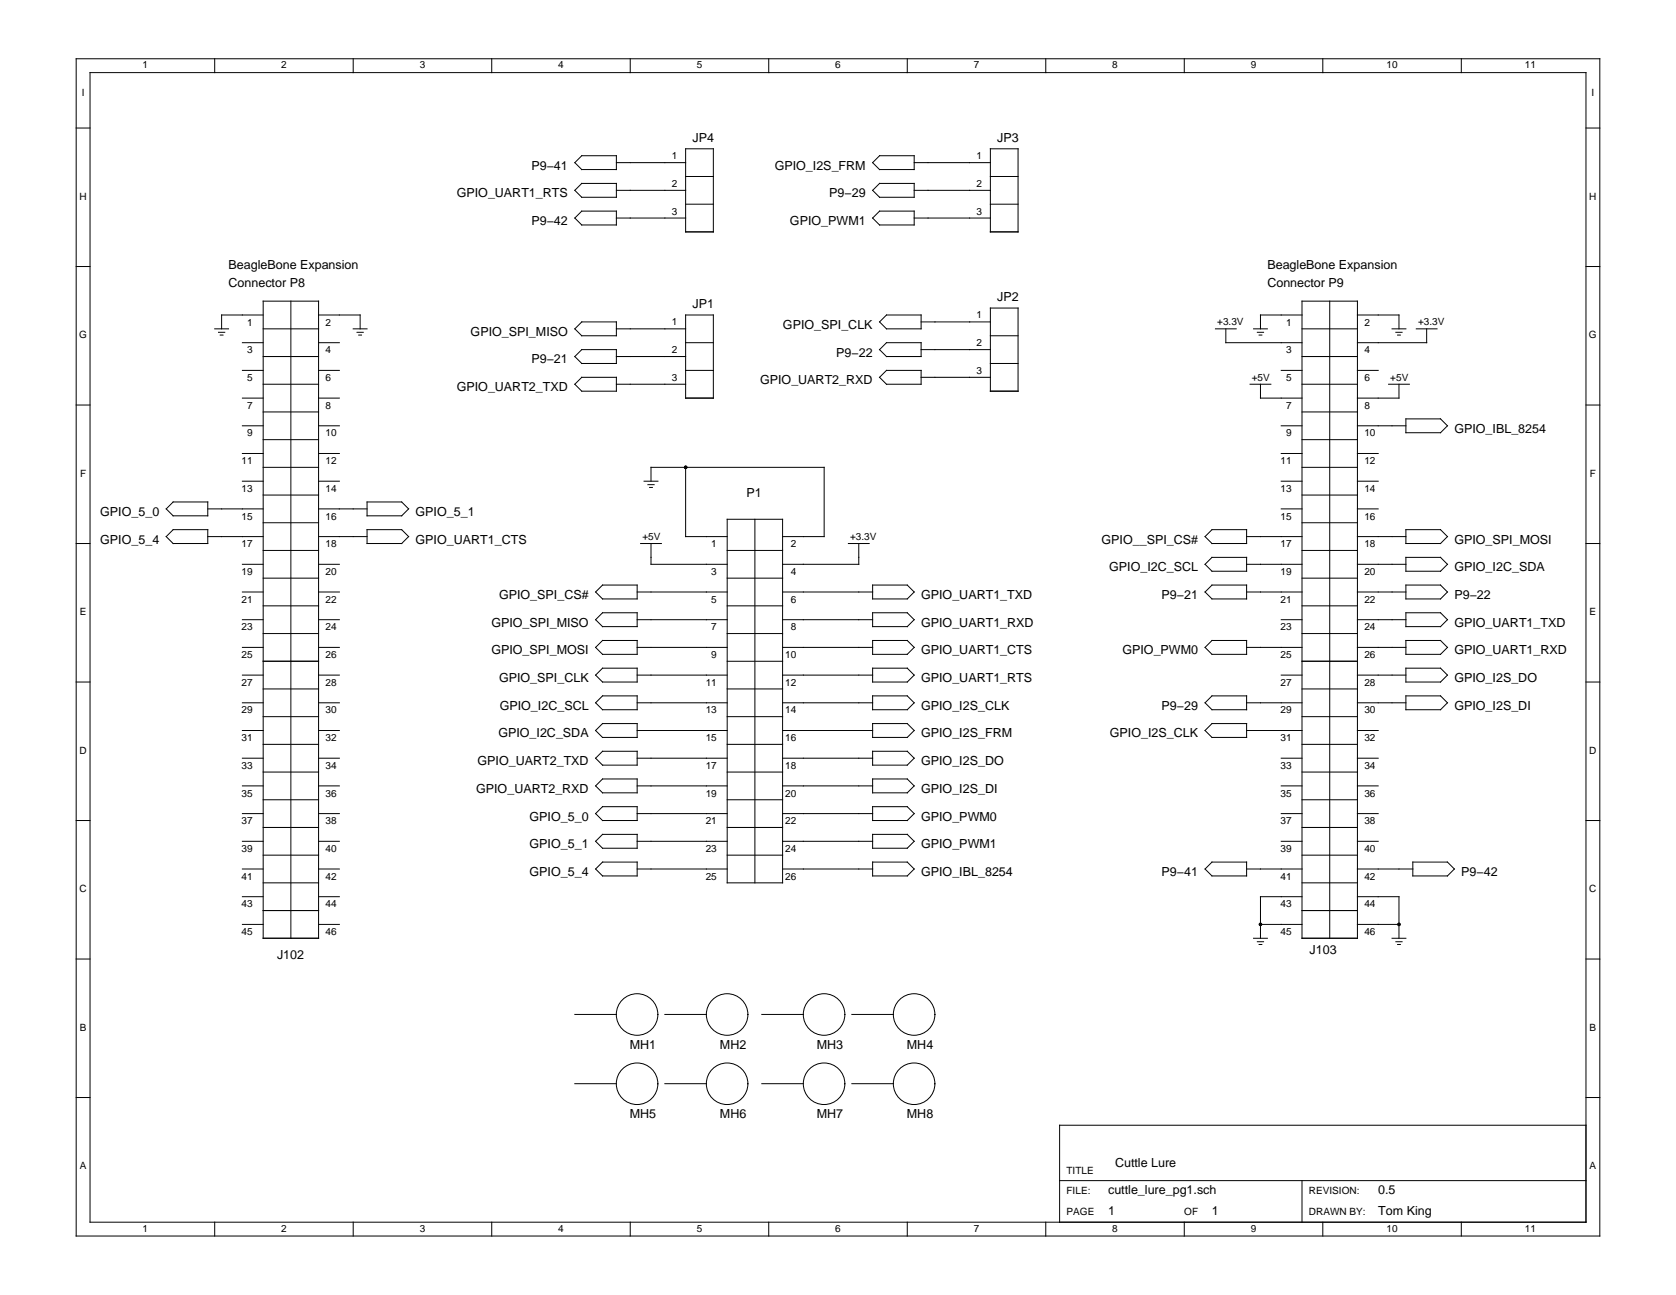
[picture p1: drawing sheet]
<svg xmlns="http://www.w3.org/2000/svg" width="279mm" height="216mm" viewBox="0 0 279 216" stroke-linecap="round" stroke-linejoin="round" font-family="sans-serif">
<g fill="none" stroke="#000" stroke-width=".17">
<path d="M12.7 9.8h254v196.3h-254zM15 12.1h249.4v191.7h-249.4zM35.8 9.8v2.3M58.9 9.8v2.3M82 9.8v2.3M105.1 9.8v2.3M128.2 9.8v2.3M151.2 9.8v2.3M174.3 9.8v2.3M197.4 9.8v2.3M220.5 9.8v2.3M243.6 9.8v2.3"/>
<path d="M12.7 21.3h2.3M95.8 27.1l1.2-1.1h5.8v2.3h-5.8zM95.8 31.7l1.2-1.1h5.8v2.3h-5.8zM95.8 36.4l1.2-1.2h5.8v2.3h-5.8zM102.8 27.1h11.5M102.8 36.4h11.5M102.8 31.7h11.5M114.3 24.8h4.6v13.9h-4.6zM114.3 34h4.6M114.3 29.4h4.6M145.5 27.1l1.1-1.1h5.8v2.3h-5.8zM145.5 31.7l1.1-1.1h5.8v2.3h-5.8z"/>
<path d="M145.5 36.4l1.1-1.2h5.8v2.3h-5.8zM152.4 27.1h12.7M152.4 36.4h12.7M152.4 31.7h12.7M165.1 24.8h4.6v13.9h-4.6zM165.1 34h4.6M165.1 29.4h4.6M264.4 21.3h2.3M12.7 44.4h2.3M35.8 54.8h2.3M36.4 55.4h1.1M36.7 55.9h.5"/>
<path d="M40.4 57.1h3.5M43.9 50.2h9.2v106.2h-9.2zM43.9 59.4h9.2M43.9 54.8h9.2M43.9 52.5h-7v2.3M48.5 50.2v106.2M53.1 57.1h3.5M53.1 52.5h6.9v2.3M58.9 54.8h2.3M59.5 55.4h1.1M59.8 55.9h.5M95.8 59.4l1.2-1.1h5.8v2.3h-5.8z"/>
<path d="M97 53.7h5.8v2.3h-5.8l-1.2-1.2zM102.8 59.4h11.5M102.8 54.8h11.5M114.3 52.5h4.6v13.9h-4.6zM114.3 57.1h4.6M146.6 58.3l1.2-1.2h5.8v2.3h-5.8zM146.6 53.7l1.2-1.2h5.8v2.3h-5.8zM153.6 58.3h11.5M153.6 53.7h11.5M165.1 56h4.6M165.1 51.4h4.6v13.8h-4.6zM202.6 54.8h3.5"/>
<path d="M204.4 54.8v2.3h12.7M209 54.8h2.3M209.6 55.4h1M209.9 55.9h.5M217.1 50.2h9.2v106.2h-9.2zM217.1 52.5h-7v2.3M217.1 59.4h9.2M217.1 54.8h9.2M221.7 50.2v106.2M226.3 52.5h6.9v2.3M232.1 54.8h2.3M232.7 55.4h1"/>
<path d="M233 55.9h.4M236.1 54.8h3.5M237.8 54.8v2.3h-11.5M264.4 44.4h2.3M12.7 67.5h2.3M40.4 75.6h3.5M40.4 71h3.5M40.4 66.4h3.5M40.4 61.8h3.5M43.9 64.1h9.2M43.9 73.3h9.2M43.9 68.7h9.2"/>
<path d="M43.9 77.9h9.2M53.1 75.6h3.5M53.1 71h3.5M53.1 66.4h3.5M53.1 61.8h3.5M95.8 64.1l1.2-1.2h5.8v2.3h-5.8zM102.8 64.1h11.5M114.3 77.9v11.6h6.9M114.3 61.8h4.6M146.6 62.9l1.2-1.1h5.8v2.3h-5.8zM153.6 62.9h11.5M165.1 60.6h4.6"/>
<path d="M208.4 64.1h3.5M210.1 64.1v2.3h7M213.6 75.6h3.5M213.6 71h3.5M213.6 61.8h3.5M217.1 64.1h9.2M217.1 73.3h9.2M217.1 68.7h9.2M217.1 77.9h9.2M226.3 75.6h3.5M226.3 71h8.1M226.3 61.8h3.5"/>
<path d="M231.5 64.1h3.4M233.2 64.1v2.3h-6.9M234.4 69.8h5.7l1.2 1.2-1.2 1.1h-5.7zM264.4 67.5h2.3M12.7 90.6h2.3M28.9 88.3h5.7v2.3h-5.7l-1.2-1.1zM28.9 83.7h5.7v2.3h-5.7l-1.2-1.2zM34.6 89.5h9.3M34.6 84.8h9.3M40.4 94.1h3.5M40.4 98.7h3.5M40.4 80.2h3.5"/>
<path d="M43.9 82.5h9.2M43.9 96.4h9.2M43.9 87.2h9.2M43.9 91.8h9.2M53.1 94.1h3.5M53.1 98.7h3.5M53.1 89.5h8.1M53.1 84.8h8.1M53.1 80.2h3.5M61.2 88.3h5.8l1.1 1.2-1.1 1.1h-5.8zM61.2 83.7h5.8l1.1 1.1-1.1 1.2h-5.8zM99.3 98.7l1.1-1.2h5.8v2.4h-5.8z"/>
<path d="M106.2 98.7h15M106.8 90.6h3.5M107.4 80.2h2.3M108 80.8h1M108.3 81.3h.5M108.5 90.6v3.5h12.7M108.5 80.2v-2.3h28.9v11.6h-6.9M121.2 86.6h9.3v60.6h-9.3zM121.2 96.4h9.3M121.2 91.8h9.3M125.8 86.6v60.6M130.5 98.7h15"/>
<path d="M141.4 90.6h3.5M143.2 90.6v3.5h-12.7M145.5 97.5h5.7l1.2 1.2-1.2 1.2h-5.7zM200.9 89.5l1.1-1.2h5.8v2.3h-5.8zM200.9 94.1l1.1-1.2h5.8v2.3h-5.8zM200.9 98.7l1.1-1.2h5.8v2.4h-5.8zM207.8 94.1h9.3M207.8 98.7h9.3M207.8 89.5h9.3M213.6 84.8h3.5M213.6 80.2h3.5M217.1 82.5h9.2"/>
<path d="M217.1 96.4h9.2M217.1 87.2h9.2M217.1 91.8h9.2M226.3 94.1h8.1M226.3 98.7h8.1M226.3 89.5h8.1M226.3 84.8h3.5M226.3 80.2h3.5M234.4 88.3h5.7l1.2 1.2-1.2 1.1h-5.7zM234.4 92.9h5.7l1.2 1.2-1.2 1.1h-5.7zM234.4 97.5h5.7l1.2 1.2-1.2 1.2h-5.7zM264.4 90.6h2.3"/>
<path d="M12.7 113.7h2.3M40.4 117.2h3.5M40.4 112.6h3.5M40.4 107.9h3.5M40.4 103.3h3.5M43.9 119.5h9.2M43.9 110.2h9.2M43.9 114.9h9.2M43.9 101h9.2M43.9 105.6h9.2M53.1 117.2h3.5M53.1 112.6h3.5"/>
<path d="M53.1 107.9h3.5M53.1 103.3h3.5M99.3 112.6l1.1-1.2h5.8v2.3h-5.8zM99.3 103.3l1.1-1.1h5.8v2.3h-5.8zM99.3 107.9l1.1-1.1h5.8v2.3h-5.8zM99.3 117.2l1.1-1.2h5.8v2.3h-5.8zM106.2 117.2h15M106.2 112.6h15M106.2 107.9h15M106.2 103.3h15M121.2 119.5h9.3M121.2 110.2h9.3"/>
<path d="M121.2 114.9h9.3M121.2 101h9.3M121.2 105.6h9.3M130.5 117.2h15M130.5 112.6h15M130.5 107.9h15M130.5 103.3h15M145.5 111.4h5.7l1.2 1.2-1.2 1.1h-5.7zM145.5 102.2h5.7l1.2 1.1-1.2 1.2h-5.7zM145.5 106.8h5.7l1.2 1.1-1.2 1.2h-5.7zM145.5 116h5.7l1.2 1.2-1.2 1.1h-5.7zM200.9 107.9l1.1-1.1h5.8v2.3h-5.8z"/>
<path d="M200.9 117.2l1.1-1.2h5.8v2.3h-5.8zM207.8 117.2h9.3M207.8 107.9h9.3M213.6 112.6h3.5M213.6 103.3h3.5M217.1 119.5h9.2M217.1 110.2h9.2M217.1 114.9h9.2M217.1 101h9.2M217.1 105.6h9.2M226.3 117.2h8.1M226.3 112.6h8.1"/>
<path d="M226.3 107.9h8.1M226.3 103.3h8.1M234.4 111.4h5.7l1.2 1.2-1.2 1.1h-5.7zM234.4 102.2h5.7l1.2 1.1-1.2 1.2h-5.7zM234.4 106.8h5.7l1.2 1.1-1.2 1.2h-5.7zM234.4 116h5.7l1.2 1.2-1.2 1.1h-5.7zM264.4 113.7h2.3M12.7 136.8h2.3M40.4 135.6h3.5M40.4 131h3.5M40.4 126.4h3.5M40.4 121.8h3.5"/>
<path d="M43.9 124.1h9.2M43.9 138h9.2M43.9 128.7h9.2M43.9 133.3h9.2M53.1 135.6h3.5M53.1 131h3.5M53.1 126.4h3.5M53.1 121.8h3.5M99.3 135.6l1.1-1.1h5.8v2.3h-5.8zM99.3 121.8l1.1-1.2h5.8v2.3h-5.8zM100.4 125.3h5.8v2.3h-5.8l-1.1-1.2zM100.4 129.9h5.8v2.3h-5.8l-1.1-1.2z"/>
<path d="M106.2 135.6h15M106.2 131h15M106.2 126.4h15M106.2 121.8h15M121.2 124.1h9.3M121.2 138h9.3M121.2 128.7h9.3M121.2 133.3h9.3M130.5 135.6h15M130.5 131h15M130.5 126.4h15M130.5 121.8h15"/>
<path d="M145.5 134.5h5.7l1.2 1.1-1.2 1.2h-5.7zM145.5 120.6h5.7l1.2 1.2-1.2 1.1h-5.7zM145.5 125.3h5.7l1.2 1.1-1.2 1.2h-5.7zM145.5 129.9h5.7l1.2 1.1-1.2 1.2h-5.7zM145.5 139.1h5.7l1.2 1.2-1.2 1.1h-5.7zM200.9 121.8l1.1-1.2h5.8v2.3h-5.8zM207.8 121.8h9.3M213.6 135.6h3.5M213.6 131h3.5M213.6 126.4h3.5M217.1 124.1h9.2M217.1 138h9.2"/>
<path d="M217.1 128.7h9.2M217.1 133.3h9.2M226.3 135.6h3.5M226.3 131h3.5M226.3 126.4h3.5M226.3 121.8h3.5M264.4 136.8h2.3M12.7 159.9h2.3M40.4 154.1h3.5M40.4 149.5h3.5M40.4 144.9h3.5M40.4 140.3h3.5"/>
<path d="M43.9 151.8h9.2M43.9 142.6h9.2M43.9 147.2h9.2M53.1 154.1h3.5M53.1 149.5h3.5M53.1 144.9h3.5M53.1 140.3h3.5M99.3 140.3l1.1-1.2h5.8v2.3h-5.8zM99.3 144.9l1.1-1.2h5.8v2.3h-5.8zM106.2 144.9h15M106.2 140.3h15M121.2 142.6h9.3"/>
<path d="M130.5 144.9h15M130.5 140.3h15M145.5 143.7h5.7l1.2 1.2-1.2 1.1h-5.7zM200.9 144.9l1.1-1.2h5.8v2.3h-5.8zM207.8 144.9h9.3M209 156.4h2.3M209.6 157h1M209.9 157.5h.5M210.1 154.1h7M213.6 140.3h3.5M217.1 149.5h-7v6.9M217.1 151.8h9.2"/>
<path d="M217.1 142.6h9.2M217.1 147.2h9.2M226.3 154.1h6.9M226.3 149.5h6.9v6.9M226.3 144.9h9.2M226.3 140.3h3.5M232.1 156.4h2.3M232.7 157h1M233 157.5h.4M235.5 143.7h5.8l1.2 1.2-1.2 1.1h-5.8zM264.4 159.9h2.3M95.8 169.1h7"/>
<path d="M110.8 169.1h7M127 169.1h6.9M142 169.1h6.9M12.7 183h2.3M95.8 180.7h7M110.8 180.7h7M127 180.7h6.9M142 180.7h6.9M176.6 196.8h87.8M217.1 196.8v7M264.4 183h2.3M264.4 187.6h-87.8v16.2"/>
<path d="M35.8 203.8v2.3M58.9 203.8v2.3M82 203.8v2.3M105.1 203.8v2.3M128.2 203.8v2.3M151.2 203.8v2.3M174.3 203.8v2.3M197.4 203.8v2.3M220.5 203.8v2.3M243.6 203.8v2.3"/>
<circle cx="106.2" cy="169.1" r="3.5"/>
<circle cx="121.2" cy="169.1" r="3.5"/>
<circle cx="137.4" cy="169.1" r="3.5"/>
<circle cx="152.4" cy="169.1" r="3.5"/>
<circle cx="106.2" cy="180.7" r="3.5"/>
<circle cx="121.2" cy="180.7" r="3.5"/>
<circle cx="137.4" cy="180.7" r="3.5"/>
<circle cx="152.4" cy="180.7" r="3.5"/>
</g>
<g fill="#000">
<circle cx="114.3" cy="77.9" r=".29"/>
<circle cx="210.1" cy="154.1" r=".29"/>
<circle cx="233.2" cy="154.1" r=".29"/>
</g>
<g font-size="2.1">
<text x="115.5" y="23.7">JP4</text>
<text x="166.3" y="23.7">JP3</text>
<text x="88.6" y="28.3">P9−41</text>
<text x="129.1" y="28.3">GPIO_I2S_FRM</text>
<text x="76.1" y="32.9">GPIO_UART1_RTS</text>
<text x="138.2" y="32.9">P9−29</text>
<text x="88.6" y="37.5">P9−42</text>
<text x="131.7" y="37.5">GPIO_PWM1</text>
<text x="38.1" y="44.9">BeagleBone Expansion</text>
<text x="38.1" y="47.9">Connector P8</text>
<text x="211.3" y="44.9">BeagleBone Expansion</text>
<text x="211.3" y="47.9">Connector P9</text>
<text x="115.5" y="51.4">JP1</text>
<text x="166.3" y="50.2">JP2</text>
<text x="78.5" y="56">GPIO_SPI_MISO</text>
<text x="130.5" y="54.8">GPIO_SPI_CLK</text>
<text x="139.4" y="59.4">P9−22</text>
<text x="76.1" y="65.2">GPIO_UART2_TXD</text>
<text x="88.6" y="60.6">P9−21</text>
<text x="126.7" y="64.1">GPIO_UART2_RXD</text>
<text x="242.5" y="72.1">GPIO_IBL_8254</text>
<text x="124.5" y="82.9">P1</text>
<text x="16.7" y="86">GPIO_5_0</text>
<text x="69.3" y="86">GPIO_5_1</text>
<text x="16.7" y="90.6">GPIO_5_4</text>
<text x="69.3" y="90.6">GPIO_UART1_CTS</text>
<text x="183.6" y="90.6">GPIO__SPI_CS#</text>
<text x="184.9" y="95.2">GPIO_I2C_SCL</text>
<text x="242.5" y="95.2">GPIO_I2C_SDA</text>
<text x="242.5" y="90.6">GPIO_SPI_MOSI</text>
<text x="83.2" y="99.9">GPIO_SPI_CS#</text>
<text x="153.6" y="99.9">GPIO_UART1_TXD</text>
<text x="193.7" y="99.9">P9−21</text>
<text x="242.5" y="99.9">P9−22</text>
<text x="81.9" y="104.5">GPIO_SPI_MISO</text>
<text x="153.6" y="104.5">GPIO_UART1_RXD</text>
<text x="242.5" y="104.5">GPIO_UART1_TXD</text>
<text x="81.9" y="109.1">GPIO_SPI_MOSI</text>
<text x="83.2" y="113.7">GPIO_SPI_CLK</text>
<text x="153.6" y="109.1">GPIO_UART1_CTS</text>
<text x="153.6" y="113.7">GPIO_UART1_RTS</text>
<text x="187.1" y="109.1">GPIO_PWM0</text>
<text x="242.5" y="109.1">GPIO_UART1_RXD</text>
<text x="242.5" y="113.7">GPIO_I2S_DO</text>
<text x="83.3" y="118.3">GPIO_I2C_SCL</text>
<text x="153.6" y="118.3">GPIO_I2S_CLK</text>
<text x="193.7" y="118.3">P9−29</text>
<text x="242.5" y="118.3">GPIO_I2S_DI</text>
<text x="83.1" y="122.9">GPIO_I2C_SDA</text>
<text x="153.6" y="122.9">GPIO_I2S_FRM</text>
<text x="185" y="122.9">GPIO_I2S_CLK</text>
<text x="79.6" y="127.6">GPIO_UART2_TXD</text>
<text x="153.6" y="127.6">GPIO_I2S_DO</text>
<text x="79.4" y="132.2">GPIO_UART2_RXD</text>
<text x="88.3" y="136.8">GPIO_5_0</text>
<text x="153.6" y="132.2">GPIO_I2S_DI</text>
<text x="153.6" y="136.8">GPIO_PWM0</text>
<text x="88.3" y="141.4">GPIO_5_1</text>
<text x="153.6" y="141.4">GPIO_PWM1</text>
<text x="88.3" y="146">GPIO_5_4</text>
<text x="153.6" y="146">GPIO_IBL_8254</text>
<text x="193.7" y="146">P9−41</text>
<text x="243.6" y="146">P9−42</text>
<text x="46.2" y="159.9">J102</text>
<text x="218.3" y="159.1">J103</text>
<text x="105" y="174.9">MH1</text>
<text x="120" y="174.9">MH2</text>
<text x="136.2" y="174.9">MH3</text>
<text x="151.2" y="174.9">MH4</text>
<text x="105" y="186.5">MH5</text>
<text x="120" y="186.5">MH6</text>
<text x="136.2" y="186.5">MH7</text>
<text x="151.2" y="186.5">MH8</text>
<text x="185.9" y="194.5">Cuttle Lure</text>
<text x="184.7" y="199.1">cuttle_lure_pg1.sch</text>
<text x="184.7" y="202.6">1</text>
<text x="202" y="202.6">1</text>
<text x="229.8" y="202.6">Tom King</text>
<text x="229.8" y="199.1">0.5</text>
</g>
<g font-size="1.7">
<text x="23.8" y="11.4">1</text>
<text x="46.9" y="11.4">2</text>
<text x="70" y="11.4">3</text>
<text x="93.1" y="11.4">4</text>
<text x="116.1" y="11.4">5</text>
<text x="139.2" y="11.4">6</text>
<text x="162.3" y="11.4">7</text>
<text x="185.4" y="11.4">8</text>
<text x="208.5" y="11.4">9</text>
<text x="231.1" y="11.4">10</text>
<text x="254.2" y="11.4">11</text>
<text x="13.6" y="16">I</text>
<text x="265.3" y="16">I</text>
<text x="112" y="26.5">1</text>
<text x="162.8" y="26.5">1</text>
<text x="13.3" y="33.3">H</text>
<text x="112" y="35.8">3</text>
<text x="112" y="31.2">2</text>
<text x="162.8" y="35.8">3</text>
<text x="162.8" y="31.2">2</text>
<text x="264.9" y="33.3">H</text>
<text x="162.8" y="53.1">1</text>
<text x="13.2" y="56.4">G</text>
<text x="41.2" y="58.9">3</text>
<text x="41.2" y="54.3">1</text>
<text x="54.3" y="58.9">4</text>
<text x="54.3" y="54.3">2</text>
<text x="112" y="58.9">2</text>
<text x="112" y="54.2">1</text>
<text x="162.8" y="57.7">2</text>
<text x="202.9" y="54.2">+3.3V</text>
<text x="214.4" y="58.9">3</text>
<text x="214.4" y="54.3">1</text>
<text x="227.4" y="58.9">4</text>
<text x="227.4" y="54.3">2</text>
<text x="236.4" y="54.2">+3.3V</text>
<text x="264.9" y="56.4">G</text>
<text x="41.2" y="63.5">5</text>
<text x="54.3" y="63.5">6</text>
<text x="112" y="63.5">3</text>
<text x="162.8" y="62.3">3</text>
<text x="208.7" y="63.5">+5V</text>
<text x="214.4" y="63.5">5</text>
<text x="227.4" y="63.5">6</text>
<text x="231.8" y="63.5">+5V</text>
<text x="41.2" y="68.1">7</text>
<text x="54.3" y="68.1">8</text>
<text x="214.4" y="68.1">7</text>
<text x="227.4" y="68.1">8</text>
<text x="40.3" y="77.4">11</text>
<text x="41.2" y="72.7">9</text>
<text x="54.3" y="77.4">12</text>
<text x="54.3" y="72.7">10</text>
<text x="213.5" y="77.4">11</text>
<text x="214.4" y="72.7">9</text>
<text x="227.4" y="77.4">12</text>
<text x="227.4" y="72.7">10</text>
<text x="13.3" y="79.5">F</text>
<text x="40.3" y="82">13</text>
<text x="54.3" y="82">14</text>
<text x="213.5" y="82">13</text>
<text x="227.4" y="82">14</text>
<text x="265" y="79.5">F</text>
<text x="40.3" y="86.6">15</text>
<text x="54.3" y="86.6">16</text>
<text x="213.5" y="86.6">15</text>
<text x="227.4" y="86.6">16</text>
<text x="40.3" y="95.8">19</text>
<text x="40.3" y="91.2">17</text>
<text x="54.3" y="95.8">20</text>
<text x="54.3" y="91.2">18</text>
<text x="107.1" y="90">+5V</text>
<text x="118.6" y="95.8">3</text>
<text x="118.6" y="91.2">1</text>
<text x="131.8" y="95.8">4</text>
<text x="131.8" y="91.2">2</text>
<text x="141.7" y="90">+3.3V</text>
<text x="213.5" y="95.8">19</text>
<text x="213.5" y="91.2">17</text>
<text x="227.4" y="95.8">20</text>
<text x="227.4" y="91.2">18</text>
<text x="40.3" y="100.5">21</text>
<text x="54.3" y="100.5">22</text>
<text x="118.6" y="100.5">5</text>
<text x="131.8" y="100.5">6</text>
<text x="213.5" y="100.5">21</text>
<text x="227.4" y="100.5">22</text>
<text x="13.3" y="102.6">E</text>
<text x="40.3" y="105.1">23</text>
<text x="54.3" y="105.1">24</text>
<text x="118.6" y="105.1">7</text>
<text x="131.8" y="105.1">8</text>
<text x="213.5" y="105.1">23</text>
<text x="227.4" y="105.1">24</text>
<text x="265" y="102.6">E</text>
<text x="40.3" y="109.7">25</text>
<text x="54.3" y="109.7">26</text>
<text x="118.6" y="109.7">9</text>
<text x="130.9" y="109.7">10</text>
<text x="213.5" y="109.7">25</text>
<text x="227.4" y="109.7">26</text>
<text x="40.3" y="118.9">29</text>
<text x="40.3" y="114.3">27</text>
<text x="54.3" y="118.9">30</text>
<text x="54.3" y="114.3">28</text>
<text x="117.6" y="118.9">13</text>
<text x="117.6" y="114.3">11</text>
<text x="130.9" y="118.9">14</text>
<text x="130.9" y="114.3">12</text>
<text x="213.5" y="118.9">29</text>
<text x="213.5" y="114.3">27</text>
<text x="227.4" y="118.9">30</text>
<text x="227.4" y="114.3">28</text>
<text x="13.3" y="125.7">D</text>
<text x="40.3" y="123.5">31</text>
<text x="54.3" y="123.5">32</text>
<text x="117.6" y="123.5">15</text>
<text x="130.9" y="123.5">16</text>
<text x="213.5" y="123.5">31</text>
<text x="227.4" y="123.5">32</text>
<text x="264.9" y="125.7">D</text>
<text x="40.3" y="128.2">33</text>
<text x="54.3" y="128.2">34</text>
<text x="117.6" y="128.2">17</text>
<text x="130.9" y="128.2">18</text>
<text x="213.5" y="128.2">33</text>
<text x="227.4" y="128.2">34</text>
<text x="40.3" y="137.4">37</text>
<text x="40.3" y="132.8">35</text>
<text x="54.3" y="137.4">38</text>
<text x="54.3" y="132.8">36</text>
<text x="117.6" y="137.4">21</text>
<text x="117.6" y="132.8">19</text>
<text x="130.9" y="137.4">22</text>
<text x="130.9" y="132.8">20</text>
<text x="213.5" y="137.4">37</text>
<text x="213.5" y="132.8">35</text>
<text x="227.4" y="137.4">38</text>
<text x="227.4" y="132.8">36</text>
<text x="40.3" y="142">39</text>
<text x="54.3" y="142">40</text>
<text x="117.6" y="142">23</text>
<text x="130.9" y="142">24</text>
<text x="213.5" y="142">39</text>
<text x="227.4" y="142">40</text>
<text x="13.3" y="148.8">C</text>
<text x="40.3" y="146.6">41</text>
<text x="54.3" y="146.6">42</text>
<text x="117.6" y="146.6">25</text>
<text x="130.9" y="146.6">26</text>
<text x="213.5" y="146.6">41</text>
<text x="227.4" y="146.6">42</text>
<text x="264.9" y="148.8">C</text>
<text x="40.3" y="155.9">45</text>
<text x="40.3" y="151.3">43</text>
<text x="54.3" y="155.9">46</text>
<text x="54.3" y="151.3">44</text>
<text x="213.5" y="155.9">45</text>
<text x="213.5" y="151.3">43</text>
<text x="227.4" y="155.9">46</text>
<text x="227.4" y="151.3">44</text>
<text x="13.3" y="171.9">B</text>
<text x="265" y="171.9">B</text>
<text x="13.3" y="195">A</text>
<text x="177.8" y="195.7">TITLE</text>
<text x="265" y="195">A</text>
<text x="177.8" y="202.6">PAGE</text>
<text x="177.8" y="199.1">FILE:</text>
<text x="197.4" y="202.6">OF</text>
<text x="218.2" y="202.6">DRAWN BY:</text>
<text x="218.2" y="199.1">REVISION:</text>
<text x="23.8" y="205.3">1</text>
<text x="46.9" y="205.3">2</text>
<text x="70" y="205.3">3</text>
<text x="93.1" y="205.3">4</text>
<text x="116.1" y="205.3">5</text>
<text x="139.2" y="205.3">6</text>
<text x="162.3" y="205.3">7</text>
<text x="185.4" y="205.3">8</text>
<text x="208.5" y="205.3">9</text>
<text x="231.1" y="205.3">10</text>
<text x="254.2" y="205.3">11</text>
</g>
</svg>
